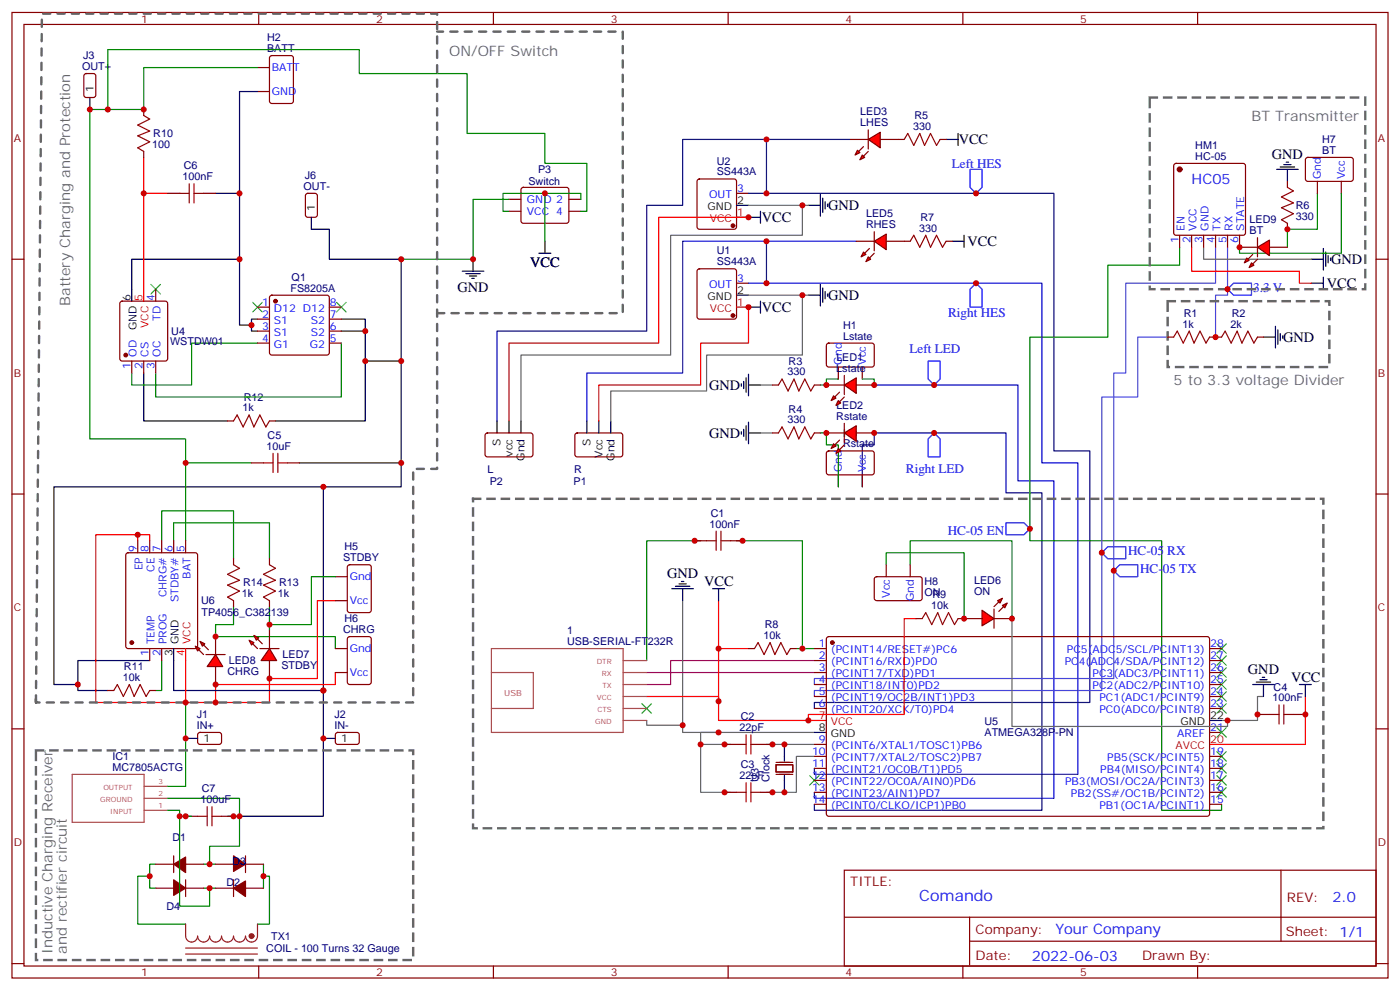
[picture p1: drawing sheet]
<svg xmlns="http://www.w3.org/2000/svg" width="412mm" height="292mm" viewBox="0 0 412 292" stroke-linecap="round" stroke-linejoin="round" font-family="sans-serif">
<g fill="none" stroke="#870000" stroke-width=".35">
<path d="M3.5 3.7h405.4v284.3h-405.4zM7.1 7.2h398.2v277.3h-398.2zM75.8 19.9h3.6M76.2 3.7v3.5M79.6 16.6l.5-.2h5.6l.7 .4v13l-.4 .6-5.9 .1-.7-.5v-12.9zM145.3 3.7v3.5M214.5 3.7v3.5M283.6 3.7v3.5M352.8 3.7v3.5M42.3 32.2v1.8M75.8 27h3.6M42.3 44.6v1.8"/>
<path d="M49.4 56.9h3.5M60 56.9h3.5M149.9 58.7h3.6M153.7 55.4l.5-.2h12.7l.5 .2 .2 .5-.1 9.4-.6 .5-13-.1-.4-.6v-9.2zM167.6 58.7h3.5M205.6 52.9l.4-.2h10.3l.5 .2 .2 .5v13.4l-.3 .5-.4 .2h-10.3l-.5-.2-.2-.5v-13.4zM217 56.9h3.5M346 48.3l.4-.2h19.8l.5 .2 .2 .5v19.8l-.2 .5-.5 .2h-19.8l-.5-.2-.2-.5v-19.8zM3.5 76.3h3.6M149.9 62.2h3.6M167.6 62.2h3.5M205.6 79.4l.4-.2h10.3l.5 .2 .2 .5v13.4l-.3 .5-.4 .2h-10.3l-.5-.3-.2-.4v-13.4z"/>
<path d="M347.5 69.3v3.5M351 69.3v3.5M354.5 69.3v3.5M358.1 69.3v3.5M361.6 69.3v3.5M365.1 69.3v3.5M405.3 76.3h3.6M217 83.4h3.5M67 124h1.8M74.1 136.3h3.5M79.4 124h1.7M84.7 136.3h3.5"/>
<path d="M143.1 127.7l.5-.2h13l.4 .7-.1 5.9-.6 .4h-13l-.4-.7v-5.6zM169.6 127.7l.4-.2h13l.4 .7v5.9l-.7 .4h-12.9l-.5-.7v-5.6zM3.5 145.5h3.6M405.3 145.5h3.6M68.8 164.5v1.8M68.8 176.9v1.7M79.4 164.5v1.8M79.4 176.9v1.7M239.9 191h3.5M239.9 194.5h3.5M239.9 198h3.5M243.7 187.7l.4-.2h111.8l.4 .7-.1 51.8-.6 .4-111.8-.1-.4-.6v-51.5z"/>
<path d="M356.3 191h3.5M356.3 194.5h3.5M356.3 198h3.5M3.5 214.6h3.6M31.7 203.3h1.8M44.1 203.3h1.8M239.9 201.6h3.5M239.9 205.1h3.5M239.9 208.6h3.5M239.9 219.2h3.5M356.3 201.6h3.5M356.3 205.1h3.5"/>
<path d="M356.3 208.6h3.5M356.3 215.7h3.5M405.3 214.6h3.6M228.6 225.2h4.9v2.1h-4.9zM228.6 224.5h4.9M228.6 228h4.9M239.9 222.7h3.5M239.9 226.3h3.5M239.9 229.8h3.5M239.9 233.3h3.5M239.9 236.9h3.5M356.3 222.7h3.5"/>
<path d="M356.3 226.3h3.5M356.3 229.8h3.5M356.3 233.3h3.5M356.3 236.9h3.5M248.7 256.3h156.6v28.2h-156.6zM377.3 256.3v20.9M248.7 270.1h156.5M285.6 277.2h119.6M285.6 270.1v14.1M3.5 283.8h3.6M76.2 284.5v3.5M145.3 284.5v3.5"/>
<path d="M214.5 284.5v3.5M283.6 284.5v3.5M352.8 284.5v3.5M405.3 283.8h3.6"/>
</g>
<g fill="#870000" stroke="#870000" stroke-width=".35">
<circle cx="215.9" cy="92.9" r=".53"/>
<circle cx="215.9" cy="66.5" r=".53"/>
<circle cx="347.5" cy="49.9" r=".71"/>
<circle cx="245.2" cy="189.2" r=".53"/>
</g>
<g fill="none" stroke="#f00" stroke-width=".35">
<path d="M42.3 56.9h7.1M42.3 46.4v38.8M217 64h3.5h-26.5v37h-44.1v23M351 72.8v7.1h31.8v3.5h3.5M217 90.5h3.5v10.5h-14.1v12.4h-30v10.6M40.6 157.5h3.5v1.7M40.6 159.2v-1.7h-12.4v49.4h26.5M98.8 176.9h-5.3v22.9h-14.1v7.1h-15.9M211.7 176.9v14.1M220.5 191h-8.8v21.2h31.7M269.9 182.2h-3.6v28.2h-28.2v1.8M190.5 205.1h21.2v1.4"/>
<path d="M384.5 205.1v14.1h-28.2"/>
</g>
<g fill="none" stroke="#000" stroke-width=".35">
<path d="M75.8 27h-5.2v68.7h3.5M282.2 39.3v3.5M63.5 56.9h7.1M241.7 57.3v6.3M242.4 58.3v4.3M243.1 59.4v2.1M278.7 41.1h3.5M376.1 49.9h6.3M377.1 49.2h4.3M378.2 48.5h2.1M378.9 47.8h.7M379.2 49.9v3.5"/>
<path d="M70.6 76.3h-31.8v8.9M91.7 67.5h5.3v8.8h21.2v67.1h-102.3v58.2h7v-7.1h21.2M136.2 79.9h6.3M139.3 76.3v3.6M158.7 74.6h3.6M160.5 71v3.6M217 60.5h3.5M220.5 64h3.5M224 62.2v3.6M238.1 60.5h3.6M243.8 60.1v.7M280.5 71h3.5"/>
<path d="M284 69.3v3.5M386.3 76.3h3.5M389.8 73.2v6.3M390.5 74.2v4.3M391.2 75.3v2.1M391.9 76v.7M75.8 94h-1.7v3.5h1.7M100.5 94h7.1v3.5M100.5 97.5h7.1v8.8h10.6M137.2 80.6h4.3M138.3 81.3h2.1M139 82h.7"/>
<path d="M217 86.9h3.5M220.5 90.5h3.5M224 88.7v3.5M238.1 86.9h3.6M241.7 83.7v6.4M242.4 84.8v4.2M243.1 85.9v2.1M243.8 86.6v.7M372.2 99.3h3.5M375.7 96.1v6.3M376.4 97.2v4.2M377.1 98.2v2.1"/>
<path d="M377.8 98.9v.7M386.3 83.4h3.5M389.8 81.6v3.6M42.3 109.9v14.1h24.7M107.6 106.3v17.7h-26.5M218.4 113v.7M219.1 112.3v2.1M219.8 111.3v4.2M220.5 113.4h3.5M220.5 110.2v6.4M88.2 136.3h30M146.4 124v3.5"/>
<path d="M149.9 124v3.5M153.5 124v3.5M172.9 124v3.5M176.4 124v3.5M179.9 124v3.5M218.4 127.1v.7M219.1 126.4v2.2M219.8 125.4v4.2M220.5 124.3v6.4M220.5 127.5h3.5M95.2 143.4v59.9M197.9 173.4h6.4"/>
<path d="M199 172.6h4.2M200 171.9h2.1M200.7 171.2h.7M201.1 173.4v3.5M209.9 173.4h3.5M211.7 173.4v3.5M371.8 199.5h.7M22.9 201.6v1.7h8.8M231.1 219.2v5M239.9 215.7h3.5M356.3 212.2h3.5M369 201.6h6.4"/>
<path d="M370.1 200.9h4.2M371.1 200.2h2.1M372.2 201.6v3.5M382.8 201.6h3.5M384.5 201.6v3.5M231.1 228.4v4.9"/>
</g>
<path d="M285.8 49.9h3.5v5.3l-1.8 1.7-1.7-1.7zM287.5 83.4l1.8 1.8v5.3h-3.5v-5.3zM361.6 85.2l1.8-1.8h5.3v3.5h-5.3zM273.4 106.3h3.5v5.3l-1.7 1.8-1.8-1.8zM275.2 127.5l1.7 1.8v5.2h-3.5v-5.2zM296.3 154h5.3l1.8 1.7-1.8 1.8h-5.3zM326.3 161h5.3v3.5h-5.3l-1.7-1.7zM328.1 168.1l1.7-1.8h5.3v3.5h-5.3z" fill="none" stroke="#00f" stroke-width=".35"/>
<path d="M225.8 56.9h84.6v75.9h10.6v74.1h-81.1v1.7M225.8 41.1h-24.7v19.4h-10.6v37h-44.1v26.5M250.5 41.1h-24.7v15.8h-5.3M254 143.4v-12.4h3.5v-3.5h38.8v17.6h10.6v93.5h-67v-1.7" fill="none" stroke="#009" stroke-width=".35"/>
<g fill="none" stroke="#008700" stroke-width=".35">
<path d="M75.8 19.9h-33.5v12.3h-15.8v97.1h28.2v29.9M160.5 56.9v14.1M171.1 58.7v-1.8h-22.9v5.3h1.7M388.1 56.9v10.6h-8.9v5.3M347.5 72.8v5.3h-21.2v21.2h-22.9v59.9h38.8v79.4h17.6v-1.7M75.8 101h-19.4v12.4h-17.6v-3.5M100.5 101v15.9h-54.6v-7M246.9 111.6h-3.5v1.8h-1.7M54.7 136.3h19.4M241.7 127.5h1.7M47.6 159.2v-8.8h21.2v14.1M51.2 159.2v-5.2h28.2v10.5"/>
<path d="M206.4 159.2h-15.9v35.3M217 159.2h19.4v31.8M68.8 178.6v5.3h-5.3v3.6h35.3v3.5M79.4 178.6v7.1M47.6 194.5v8.8h-1.7M234.6 191h5.3"/>
</g>
<g fill="none" stroke="#666" stroke-width=".35">
<path d="M220.5 60.5h17.6M236.4 60.5v8.8h-38.8v35.3h-44.1v19.4M354.5 72.8v3.5h31.8M220.5 86.9h17.6M236.4 86.9v17.7h-28.3v10.5h-28.2v8.9M224 113.4h3.5M224 127.5h3.5M201.1 176.9v38.8h38.8M298.1 182.2v31.7h63.5v-1.7M190.5 212.2v1.4h10.6M206.4 219.2h8.8M211.7 215.7h-5.3v17.6h8.8"/>
<path d="M225.8 219.2h14.1M372.2 205.1h-1.8v7.1h-10.6M239.9 222.7h-5.3v10.6h-8.8"/>
</g>
<path d="M225.8 71h-24.7v38.9h-28.2v14.1M252.2 71h-26.4v12.4M220.5 83.4h86.4v52.9h10.6v91.7h-77.6v-1.7M257.5 113.4h42.4v28.2h10.5v93.5h-70.5v-1.8" fill="none" stroke="#00c" stroke-width=".35"/>
<path d="M358.1 72.8v10.6h-26.5v26.5h-3.5v89.9h-88.2v1.8M361.6 72.8v14.1h-3.5v12.4M344 99.3h-8.9v17.6h-10.5v86.4h-84.7v1.8" fill="none" stroke="#90c" stroke-width=".35"/>
<path d="M128.8 92.2h54.6v-82.9h-54.6M344 88.7h47.6v19.4h-47.6zM139.3 146.9h250.5v97h-250.5z" fill="none" stroke="#666" stroke-width=".71" stroke-dasharray="2.1 2.1"/>
<g fill="none" stroke="#3c3" stroke-width=".35">
<path d="M44.4 83.7l2.9 2.9M47.3 83.7l-2.9 2.9M74.4 89l2.9 2.9M77.3 89l-2.9 2.9M99.1 89l2.9 2.9M102 89l-2.9 2.9M358.4 189.6l2.8 2.8M358.4 193.1l2.8 2.8M358.4 196.6l2.8 2.9M361.2 189.6l-2.8 2.8M361.2 193.1l-2.8 2.8M361.2 196.6l-2.8 2.9"/>
<path d="M189.1 207.2l2.8 2.8M191.9 207.2l-2.8 2.8M358.4 200.2l2.8 2.8M358.4 203.7l2.8 2.8M358.4 207.2l2.8 2.8M358.4 214.3l2.8 2.8M361.2 200.2l-2.8 2.8M361.2 203.7l-2.8 2.8M361.2 207.2l-2.8 2.8M361.2 214.3l-2.8 2.8M238.5 228.4l2.8 2.8M241.3 228.4l-2.8 2.8"/>
<path d="M358.4 221.3l2.8 2.9M358.4 224.9l2.8 2.8M358.4 228.4l2.8 2.8M358.4 231.9l2.8 2.8M361.2 221.3l-2.8 2.9M361.2 224.9l-2.8 2.8M361.2 228.4l-2.8 2.8M361.2 231.9l-2.8 2.8"/>
</g>
<path d="M190.5 198h49.4M239.9 194.5h-42.3v7.1h-7.1" fill="none" stroke="#909" stroke-width=".35"/>
<path d="M144.8 198h12.3v10.6h-12.3M144.8 191h38.8v24.7h-38.8zM183.6 198h6.9M183.6 194.5h6.9M183.6 201.6h6.9M183.6 208.6h6.9M183.6 205.1h6.9M183.6 212.2h6.9" fill="none" stroke="#a64a4a" stroke-width=".35"/>
<g fill="none" stroke="#a10000" stroke-width=".35">
<path d="M42.3 34l1.8 1.1-3.5 1.7 3.5 1.8-3.5 1.4 3.5 1.8-3.5 1.7 1.7 1.1M52.9 56.9h2.8M55.7 54.1v5.7M57.1 54.1v5.7M57.1 56.9h2.9M68.8 124l1-1.8 1.8 3.5 1.8-3.5 1.4 3.5 1.8-3.5 1.7 3.5 1.1-1.7M77.6 136.3h2.8M80.4 133.5v5.6M81.8 133.5v5.6M81.8 136.3h2.9M68.8 166.3l1.8 1.1-3.6 1.7 3.6 1.8-3.6 1.4 3.6 1.8-3.6 1.7 1.8 1.1M79.4 166.3l1.7 1.1-3.5 1.7 3.5 1.8-3.5 1.4 3.5 1.8-3.5 1.7 1.8 1.1"/>
<path d="M33.5 203.3l1.1-1.7 1.7 3.5 1.8-3.5 1.4 3.5 1.8-3.5 1.7 3.5 1.1-1.8"/>
</g>
<g fill="#f00" stroke="#870000" stroke-width=".35">
<path d="M79.4 191l2.1 3.5h-4.6z"/>
<path d="M76.6 191h5.6z"/>
</g>
<g fill="#870000" stroke="#870000" stroke-width=".35">
<path d="M74.4 189.6l1.4 1.4z"/>
<path d="M75.8 188.2l1.5 1.4z"/>
</g>
<g fill="#f00" stroke="#870000" stroke-width=".35">
<path d="M73.4 188.5l1.4 .7-.7 .7z"/>
<path d="M74.8 187.1l1.4 .7-.7 .7z"/>
</g>
<path d="M79.4 185.7v5.3M79.4 194.5v5.3" fill="none" stroke="#870000" stroke-width=".35"/>
<path d="M98.8 198v3.6h-35.3v5.3h-8.8" fill="none" stroke="#f00" stroke-width=".35"/>
<g fill="#f00" stroke="#870000" stroke-width=".35">
<path d="M63.5 192.8l2.1 3.5h-4.6z"/>
<path d="M60.7 192.8h5.6z"/>
</g>
<g fill="#870000" stroke="#870000" stroke-width=".35">
<path d="M58.6 191.3l1.4 1.5z"/>
<path d="M60 189.9l1.4 1.4z"/>
</g>
<g fill="#f00" stroke="#870000" stroke-width=".35">
<path d="M57.5 190.3l1.4 .7-.7 .7z"/>
<path d="M58.9 188.9l1.4 .7-.7 .7z"/>
</g>
<g fill="none" stroke="#870000" stroke-width=".35">
<path d="M24.9 21.9l.5-.2h2.1l.7 .4v5.9l-.4 .7h-2.4l-.7-.4v-5.9zM90.2 57.1l.5-.2h2.1l.6 .5 .1 5.9-.5 .6-2.3 .1-.7-.5v-5.9zM264.6 41.1h1.7M276.9 41.1h1.8M379.2 53.4v1.8M384.8 46.6l.4-.2h13l.4 .7v5.9l-.7 .4-12.9-.1-.5-.6v-5.6zM388.1 53.4v3.5M395.1 53.4v3.5M266.3 71h1.8M278.7 71h1.8M379.2 65.8v1.7M35.5 88.9l.5-.2h12.7l.5 .2 .2 .5v16.2l-.2 .5-.5 .2h-12.7l-.5-.2-.2-.5v-16.2z"/>
<path d="M45.9 85.2v3.5M75.8 90.5h3.6M75.8 94h3.6M75.8 97.5h3.6M79.6 87.1l.5-.2h16.2l.5 .2 .2 .5v16.3l-.2 .5-.5 .2h-16.2l-.5-.3-.2-.4v-16.3zM97 90.5h3.5M97 94h3.5M97 97.5h3.5M344 99.3h1.7M356.3 99.3h3.5M370.4 99.3h1.8M38.8 106.3v3.6"/>
<path d="M42.3 106.3v3.6M45.9 106.3v3.6M75.8 101h3.6M97 101h3.5M227.5 113.4h1.8M239.9 113.4h1.8M243.7 101.2l.4-.2 13 .1 .4 .6v6l-.7 .4-13-.1-.4-.6v-5.7zM246.9 108.1v3.5M254 108.1v3.5M227.5 127.5h1.8M239.9 127.5h1.8M243.7 133l.4-.2h13l.4 .7v5.9l-.7 .4h-13l-.4-.7v-5.6z"/>
<path d="M246.9 139.8v3.6M254 139.8v3.6M40.6 159.2v3.6M44.1 159.2v3.6M47.6 159.2v3.6M51.2 159.2v3.6M54.7 159.2v3.6M204.6 159.2h3.5M215.2 159.2h3.5M37.3 163l.4-.2h19.8l.5 .2 .2 .5v26.8l-.2 .5-.5 .2h-19.8l-.5-.2-.2-.5v-26.8zM98.8 169.8h3.5M98.8 176.9h3.5"/>
<path d="M102.5 166.5l.5-.2h5.7l.6 .4 .1 13-.5 .7h-5.9l-.6-.5-.1-12.9zM257.8 170l.4-.2 13 .1 .4 .6v6l-.7 .4-12.9-.1-.5-.6v-5.7zM261.1 166.3v3.5M268.1 166.3v3.5M44.1 191v3.5M47.6 191v3.5M63.5 187.5v5.3M63.5 196.3v5.3M98.8 191h3.5M98.8 198h3.5M102.5 187.7l.5-.2h5.7l.6 .4 .1 13-.5 .6-5.9 .1-.6-.5-.1-12.9zM220.5 191h1.7"/>
<path d="M232.8 191h1.8M269.9 182.2h1.7M282.2 182.2h1.8M58.4 215.9l.5-.2h5.9l.5 .7-.1 2.4-.6 .4h-6l-.4-.7v-2.1zM99 215.9l.5-.2h5.9l.4 .7v2.4l-.7 .4h-5.9l-.4-.7v-2.1zM213.4 219.2h3.6M224 219.2h3.5M213.4 233.3h3.6M224 233.3h3.5M45.9 254.5h5.3M51.2 252v5M54.7 259.1v4.9"/>
<path d="M54.7 254.5h5.3M54.7 240.4h3.5M63.5 254.5h5.3M65.3 240.4h3.5M68.8 259.1v4.9M72.3 254.5h5.3M72.3 252v5M45.9 261.5h5.3M54.7 261.5h5.3M63.5 261.5h5.3M72.3 261.5h5.3"/>
</g>
<path d="M26.5 28.7v3.5M91.7 64v3.5M38.8 85.2v3.5M51.2 191v12.3h44v37.1h-24.6M54.7 217.5h3.5M95.2 217.5h3.6" fill="none" stroke="#000" stroke-width=".35"/>
<path d="M42.3 85.2v3.5M54.7 191v15.9" fill="none" stroke="#f00" stroke-width=".35"/>
<g fill="#870000" stroke="#870000" stroke-width=".35">
<path d="M51.2 259.1l3.5 2.4-3.5 2.2z"/>
<path d="M51.2 254.5l3.5-2.1v4.6z"/>
<path d="M68.8 252l3.5 2.5-3.5 2.1z"/>
<path d="M68.8 261.5l3.5-2.1v4.6z"/>
<circle cx="81.1" cy="88.7" r=".53"/>
<circle cx="37" cy="104.6" r=".53"/>
<circle cx="38.8" cy="189.2" r=".53"/>
</g>
<g fill="none" stroke="#008700" stroke-width=".35">
<path d="M31.7 32.2v-17.6h74.1v7.1h31.8v17.6h22.9v8.8h12.4v14.1h-1.8M149.9 58.7h-10.6v17.6h-21.1M395.1 56.9v17.7h-30v-1.8M254 111.6h3.5v1.8M243.4 127.5v3.5h3.5v12.4M98.8 169.8h-7.1v14.1h-12.3M261.1 166.3v-3.5h22.9v19.4M268.1 166.3v-7.1h30v23M54.7 206.9v24.7h-5.3M49.4 238.6h3.5v1.8M49.4 235.1h21.2v5.3M44.1 258h-3.5v14.1h14.1"/>
<path d="M45.9 254.5h-1.8v7h1.8M60 254.5h3.5M67 240.4h3.6M70.6 240.4v8.8h-8.9v5.3M77.6 258h1.8v14.1h-3.6M77.6 254.5v7M60 261.5h3.5"/>
</g>
<path d="M54.7 272.1v3.6a1.76 1.76 0 0 0 1.7 1.7 1.76 1.76 0 0 0 1.8-1.7 1.76 1.76 0 0 0 1.8 1.7 1.76 1.76 0 0 0 1.7-1.7 1.76 1.76 0 0 0 1.8 1.7 1.76 1.76 0 0 0 1.8-1.7 1.76 1.76 0 0 0 1.7 1.7 1.76 1.76 0 0 0 1.8-1.7 1.76 1.76 0 0 0 1.8 1.7 1.76 1.76 0 0 0 1.7-1.7 1.76 1.76 0 0 0 1.8 1.7 1.76 1.76 0 0 0 1.7-1.7v-3.6M54.7 279.2h21.1M54.7 281h21.1" fill="none" stroke="#8c2424" stroke-width=".35"/>
<circle cx="74.1" cy="275.7" r=".35" fill="none" stroke="#8c2424" stroke-width="1.1"/>
<path d="M21.3 228h21.1v14.1h-21.1zM42.4 238.6h7M42.4 235.1h7M42.4 231.6h7" fill="none" stroke="#a64a4a" stroke-width=".35"/>
<path d="M338.7 28.7h63.5v56.5h-63.5zM10.6 206.9l1.7-202.9h116.5v134.1h-7.1v68.8h-111.1v-1.8M10.6 221h111.1v61.7h-111.1z" fill="none" stroke="#666" stroke-width=".71" stroke-dasharray="2.1 2.1"/>
<g fill="none" stroke="#a10000" stroke-width=".35">
<path d="M266.3 41.1l1.1-1.8 1.8 3.5 1.7-3.5 1.4 3.5 1.8-3.5 1.8 3.5 1-1.7M379.2 55.2l1.8 1-3.5 1.8 3.5 1.8-3.5 1.4 3.5 1.7-3.5 1.8 1.7 1.1M268.1 71l1.1-1.7 1.7 3.5 1.8-3.5 1.4 3.5 1.8-3.5 1.7 3.5 1.1-1.8M345.7 99.3l1.1-1.8 1.7 3.5 1.8-3.5 1.4 3.5 1.8-3.5 1.7 3.5 1.1-1.7M359.8 99.3l1.1-1.8 1.8 3.5 1.7-3.5 1.4 3.5 1.8-3.5 1.8 3.5 1-1.7M229.3 113.4l1.1-1.8 1.7 3.5 1.8-3.5 1.4 3.5 1.8-3.5 1.7 3.5 1.1-1.7M229.3 127.5l1.1-1.8 1.7 3.6 1.8-3.6 1.4 3.6 1.8-3.6 1.7 3.6 1.1-1.8M208.1 159.2h2.9M211 156.4v5.7M212.4 156.4v5.7M212.4 159.2h2.8M222.2 191l1.1-1.8 1.8 3.6 1.7-3.6 1.4 3.6 1.8-3.6 1.8 3.6 1-1.8"/>
<path d="M271.6 182.2l1.1-1.8 1.8 3.5 1.7-3.5 1.4 3.5 1.8-3.5 1.8 3.5 1-1.7M217 219.2h2.8M219.8 216.4v5.6M221.2 216.4v5.6M221.2 219.2h2.8M61 237.6v5.6M62.4 237.6v5.6M217 233.3h2.8M219.8 230.5v5.6M221.2 230.5v5.6M221.2 233.3h2.8M58.2 240.4h2.8"/>
<path d="M62.4 240.4h2.9"/>
</g>
<g fill="#f00" stroke="#870000" stroke-width=".35">
<path d="M289.3 179.7l3.5 2.5-3.5 2.1z"/>
<path d="M292.8 179.4v5.6z"/>
</g>
<g fill="#870000" stroke="#870000" stroke-width=".35">
<path d="M292.8 178.6l1.4-1.4z"/>
<path d="M294.2 180.1l1.4-1.5z"/>
</g>
<g fill="#f00" stroke="#870000" stroke-width=".35">
<path d="M293.9 176.9l1.4-.7-.7 1.4z"/>
<path d="M295.3 178.3l1.4-.7-.7 1.4z"/>
</g>
<path d="M284 182.2h5.3M292.8 182.2h5.3" fill="none" stroke="#870000" stroke-width=".35"/>
<g fill="#f00" stroke="#870000" stroke-width=".35">
<path d="M257.5 71l3.6-2.1v4.6z"/>
<path d="M257.5 68.2v5.7z"/>
</g>
<g fill="#870000" stroke="#870000" stroke-width=".35">
<path d="M256.1 76l1.4-1.4z"/>
<path d="M256.1 73.2l-1.4 1.4z"/>
</g>
<g fill="#f00" stroke="#870000" stroke-width=".35">
<path d="M255.8 75.6l.7 .7-1.4 .7z"/>
<path d="M254.4 74.2l.7 .7-1.5 .7z"/>
</g>
<path d="M252.2 71h5.3M261.1 71h5.2" fill="none" stroke="#870000" stroke-width=".35"/>
<g fill="#f00" stroke="#870000" stroke-width=".35">
<path d="M255.8 41.1l3.5-2.2v4.6z"/>
<path d="M255.8 38.2v5.7z"/>
</g>
<g fill="#870000" stroke="#870000" stroke-width=".35">
<path d="M255.8 44.6l-1.4 1.4z"/>
<path d="M254.4 43.2l-1.5 1.4z"/>
</g>
<g fill="#f00" stroke="#870000" stroke-width=".35">
<path d="M254 45.6l.7 .8-1.4 .7z"/>
<path d="M252.6 44.2l.7 .7-1.4 .7z"/>
</g>
<path d="M250.5 41.1h5.3M259.3 41.1h5.3" fill="none" stroke="#870000" stroke-width=".35"/>
<g fill="#f00" stroke="#870000" stroke-width=".35">
<path d="M248.7 127.5l3.5-2.1v4.6z"/>
<path d="M248.7 124.7v5.6z"/>
</g>
<g fill="#870000" stroke="#870000" stroke-width=".35">
<path d="M248.7 131l-1.4 1.4z"/>
<path d="M247.3 129.6l-1.4 1.4z"/>
</g>
<g fill="#f00" stroke="#870000" stroke-width=".35">
<path d="M246.9 132.1l.7 .7-1.4 .7z"/>
<path d="M245.5 130.7l.7 .7-1.4 .7z"/>
</g>
<path d="M243.4 127.5h5.3M252.2 127.5h5.3" fill="none" stroke="#870000" stroke-width=".35"/>
<g fill="#f00" stroke="#870000" stroke-width=".35">
<path d="M248.7 113.4l3.5-2.1v4.6z"/>
<path d="M248.7 110.6v5.6z"/>
</g>
<g fill="#870000" stroke="#870000" stroke-width=".35">
<path d="M248.7 116.9l-1.4 1.4z"/>
<path d="M247.3 115.5l-1.4 1.4z"/>
</g>
<g fill="#f00" stroke="#870000" stroke-width=".35">
<path d="M246.9 118l.7 .7-1.4 .7z"/>
<path d="M245.5 116.6l.7 .7-1.4 .7z"/>
</g>
<path d="M243.4 113.4h5.3M252.2 113.4h5.3M370.4 210.4h3.5M381 210.4h3.5" fill="none" stroke="#870000" stroke-width=".35"/>
<path d="M373.9 210.4h2.9M376.8 207.6v5.6M378.2 207.6v5.6M378.2 210.4h2.8" fill="none" stroke="#a10000" stroke-width=".35"/>
<g fill="#f00" stroke="#870000" stroke-width=".35">
<path d="M370.4 72.8l3.5-2.1v4.6z"/>
<path d="M370.4 70v5.6z"/>
</g>
<g fill="#870000" stroke="#870000" stroke-width=".35">
<path d="M370.4 76.3l-1.4 1.5z"/>
<path d="M369 74.9l-1.4 1.4z"/>
</g>
<g fill="#f00" stroke="#870000" stroke-width=".35">
<path d="M368.7 77.4l.7 .7-1.5 .7z"/>
<path d="M367.2 76l.7 .7-1.4 .7z"/>
</g>
<path d="M365.1 72.8h5.3M373.9 72.8h5.3" fill="none" stroke="#870000" stroke-width=".35"/>
<path d="M56.4 240.4h-3.5v26.4h8.8v-5.3" fill="none" stroke="#008700" stroke-width=".35"/>
<g fill="#c00">
<circle cx="225.8" cy="56.9" r=".88"/>
<circle cx="225.8" cy="83.4" r=".88"/>
<circle cx="211.7" cy="215.7" r=".88"/>
<circle cx="231.1" cy="233.3" r=".88"/>
<circle cx="201.1" cy="213.6" r=".88"/>
<circle cx="211.7" cy="206.5" r=".88"/>
<circle cx="211.7" cy="191" r=".88"/>
<circle cx="236.4" cy="191" r=".88"/>
<circle cx="231.1" cy="219.2" r=".88"/>
<circle cx="303.4" cy="155.7" r=".88"/>
<circle cx="324.6" cy="162.8" r=".88"/>
<circle cx="225.8" cy="71" r=".88"/>
<circle cx="225.8" cy="41.1" r=".88"/>
<circle cx="220.5" cy="90.5" r=".88"/>
<circle cx="236.4" cy="86.9" r=".88"/>
<circle cx="220.5" cy="64" r=".88"/>
<circle cx="236.4" cy="60.5" r=".88"/>
<circle cx="287.5" cy="83.4" r=".88"/>
<circle cx="287.5" cy="56.9" r=".88"/>
<circle cx="275.2" cy="127.5" r=".88"/>
<circle cx="275.2" cy="113.4" r=".88"/>
<circle cx="238.1" cy="212.2" r=".88"/>
<circle cx="361.6" cy="212.2" r=".88"/>
<circle cx="361.6" cy="85.2" r=".88"/>
<circle cx="206.4" cy="219.2" r=".88"/>
<circle cx="328.1" cy="168.1" r=".88"/>
<circle cx="160.5" cy="56.9" r=".88"/>
<circle cx="139.3" cy="76.3" r=".88"/>
<circle cx="42.3" cy="56.9" r=".88"/>
<circle cx="74.1" cy="95.7" r=".88"/>
<circle cx="70.6" cy="56.9" r=".88"/>
<circle cx="70.6" cy="76.3" r=".88"/>
<circle cx="118.2" cy="136.3" r=".88"/>
<circle cx="54.7" cy="136.3" r=".88"/>
<circle cx="95.3" cy="143.4" r=".88"/>
<circle cx="95.3" cy="203.3" r=".88"/>
<circle cx="22.9" cy="201.6" r=".88"/>
<circle cx="118.2" cy="106.3" r=".88"/>
<circle cx="107.6" cy="106.3" r=".88"/>
<circle cx="107.6" cy="97.5" r=".88"/>
<circle cx="40.6" cy="157.5" r=".88"/>
<circle cx="118.2" cy="76.3" r=".88"/>
<circle cx="42.3" cy="32.2" r=".88"/>
<circle cx="31.8" cy="32.2" r=".88"/>
<circle cx="26.5" cy="32.2" r=".88"/>
<circle cx="79.4" cy="183.9" r=".88"/>
<circle cx="79.4" cy="199.8" r=".88"/>
<circle cx="63.5" cy="187.5" r=".88"/>
<circle cx="63.5" cy="201.6" r=".88"/>
<circle cx="44.1" cy="258" r=".88"/>
<circle cx="52.9" cy="240.4" r=".88"/>
<circle cx="61.7" cy="254.5" r=".88"/>
<circle cx="77.6" cy="258" r=".88"/>
<circle cx="61.7" cy="261.5" r=".88"/>
<circle cx="70.6" cy="240.4" r=".88"/>
<circle cx="54.7" cy="206.9" r=".88"/>
<circle cx="63.5" cy="206.9" r=".88"/>
<circle cx="95.3" cy="217.5" r=".88"/>
<circle cx="54.7" cy="217.5" r=".88"/>
<circle cx="358.1" cy="99.3" r=".88"/>
<circle cx="379.2" cy="67.5" r=".88"/>
<circle cx="218.7" cy="159.2" r=".88"/>
<circle cx="204.6" cy="159.2" r=".88"/>
<circle cx="227.5" cy="219.2" r=".88"/>
<circle cx="213.4" cy="219.2" r=".88"/>
<circle cx="227.5" cy="233.3" r=".88"/>
<circle cx="213.4" cy="233.3" r=".88"/>
<circle cx="68.8" cy="240.4" r=".88"/>
<circle cx="54.7" cy="240.4" r=".88"/>
<circle cx="284" cy="182.2" r=".88"/>
<circle cx="298.1" cy="182.2" r=".88"/>
<circle cx="257.5" cy="127.5" r=".88"/>
<circle cx="243.4" cy="127.5" r=".88"/>
<circle cx="257.5" cy="113.4" r=".88"/>
<circle cx="243.4" cy="113.4" r=".88"/>
<circle cx="370.4" cy="210.4" r=".88"/>
<circle cx="365.1" cy="72.8" r=".88"/>
<circle cx="384.5" cy="210.4" r=".88"/>
</g>
<text font-size="4.6" fill="#00f" x="270.8" y="265.3">Comando</text>
<g font-size="4.2" fill="#666">
<text x="132.3" y="16.4">ON/OFF Switch</text>
<text x="368.7" y="35.8">BT Transmitter</text>
<text x="20.6" y="90.1" transform="rotate(-90 20.6 90.1)">Battery Charging and Protection</text>
<text x="345.7" y="113.4">5 to 3.3 voltage Divider</text>
<text x="15.4" y="280.9" transform="rotate(-90 15.4 280.9)">Inductive Charging Receiver</text>
<text x="19.7" y="280.9" transform="rotate(-90 19.7 280.9)">and rectifier circuit</text>
</g>
<g font-size="4.2">
<text x="282.4" y="42.5">VCC</text>
<text x="374.7" y="46.7">GND</text>
<text x="224.4" y="65.4">VCC</text>
<text x="243.9" y="61.8">GND</text>
<text x="285" y="72.5">VCC</text>
<text x="392.1" y="77.8">GND</text>
<text x="156.2" y="78.5">VCC</text>
<text x="134.8" y="86">GND</text>
<text x="243.9" y="88.3">GND</text>
<text x="390.8" y="84.8">VCC</text>
<text x="224.4" y="91.8">VCC</text>
<text x="378" y="100.7">GND</text>
<text x="208.9" y="114.8">GND</text>
<text x="208.9" y="128.9">GND</text>
<text x="196.5" y="170.1">GND</text>
<text x="207.4" y="172.6">VCC</text>
<text x="367.6" y="198.4">GND</text>
<text x="380.3" y="200.9">VCC</text>
</g>
<g font-size="4.2" fill="#00f">
<text x="351" y="54.1">HC05</text>
<text x="392.5" y="265.5">2.0</text>
<text x="310.9" y="275.1">Your Company</text>
<text x="304" y="282.9">2022-06-03</text>
</g>
<g font-size="3.9" fill="#00f">
<text x="280.4" y="49.4">Left HES</text>
<text x="369.2" y="86">3.3 V</text>
<text x="279.3" y="93.5">Right HES</text>
<text x="267.9" y="104">Left LED</text>
<text x="266.9" y="139.3">Right LED</text>
<text x="279.2" y="157.5">HC-05 EN</text>
<text x="332.3" y="163.5">HC-05 RX</text>
<text x="335.8" y="168.8">HC-05 TX</text>
</g>
<g font-size="3.9" fill="#800">
<text x="250.5" y="260.8">TITLE:</text>
<text x="379.1" y="265.5">REV:</text>
<text x="287.4" y="275">Company:</text>
<text x="378.7" y="275.7">Sheet: 1/1</text>
<text x="287.4" y="282.7">Date:</text>
<text x="336.4" y="282.8">Drawn By:</text>
</g>
<g font-size="3.2" fill="#800">
<text x="41.6" y="6.7">1</text>
<text x="110.8" y="6.7">2</text>
<text x="179.9" y="6.7">3</text>
<text x="249.1" y="6.7">4</text>
<text x="318.2" y="6.7">5</text>
<text x="4.1" y="41.8">A</text>
<text x="405.9" y="41.8">A</text>
<text x="4.1" y="110.9">B</text>
<text x="405.9" y="110.9">B</text>
<text x="4.1" y="180.1">C</text>
<text x="405.9" y="180.1">C</text>
<text x="4.1" y="249.2">D</text>
<text x="405.9" y="249.2">D</text>
<text x="41.6" y="287.5">1</text>
<text x="110.8" y="287.5">2</text>
<text x="179.9" y="287.5">3</text>
<text x="249.1" y="287.5">4</text>
<text x="318.2" y="287.5">5</text>
</g>
<g font-size="3.2" fill="#000080">
<text x="24.5" y="17.4">J3</text>
<text x="78.7" y="15.3">BATT</text>
<text x="78.7" y="12.1">H2</text>
<text x="24.2" y="20.6">OUT+</text>
<text x="253.4" y="34">LED3</text>
<text x="269.3" y="35.1">R5</text>
<text x="45.2" y="40.4">R10</text>
<text x="253.4" y="37.2">LHES</text>
<text x="269" y="38.2">330</text>
<text x="44.8" y="43.5">100</text>
<text x="352.1" y="47.1">HC-05</text>
<text x="352.1" y="43.8">HM1</text>
<text x="389.5" y="45.3">BT</text>
<text x="389.5" y="42.2">H7</text>
<text x="53.8" y="53.1">100nF</text>
<text x="54.2" y="49.9">C6</text>
<text x="89.8" y="52.7">J6</text>
<text x="158.5" y="50.9">P3</text>
<text x="211.1" y="51.6">SS443A</text>
<text x="211.2" y="48.5">U2</text>
<text x="89.4" y="55.9">OUT-</text>
<text x="155.7" y="54.6">Switch</text>
<text x="255.1" y="64">LED5</text>
<text x="271.1" y="65.1">R7</text>
<text x="368.1" y="65.8">LED9</text>
<text x="381.7" y="64.8">330</text>
<text x="381.7" y="61.6">R6</text>
<text x="255.1" y="67.2">RHES</text>
<text x="270.8" y="68.2">330</text>
<text x="368.1" y="68.9">BT</text>
<text x="211.2" y="74.9">U1</text>
<text x="85.9" y="82.7">Q1</text>
<text x="211.1" y="78.1">SS443A</text>
<text x="85.5" y="85.9">FS8205A</text>
<text x="348.7" y="93.3">R1</text>
<text x="362.8" y="93.3">R2</text>
<text x="50.1" y="101.7">WSTDW01</text>
<text x="50.4" y="98.6">U4</text>
<text x="248.4" y="100">Lstate</text>
<text x="248.4" y="96.9">H1</text>
<text x="348.4" y="96.4">1k</text>
<text x="362.5" y="96.4">2k</text>
<text x="232.3" y="107.4">R3</text>
<text x="246.4" y="106.3">LED1</text>
<text x="232" y="110.6">330</text>
<text x="246.4" y="109.5">Lstate</text>
<text x="71.8" y="118">R12</text>
<text x="71.4" y="121.1">1k</text>
<text x="232" y="124.7">330</text>
<text x="232.3" y="121.5">R4</text>
<text x="246.4" y="123.6">Rstate</text>
<text x="246.4" y="120.4">LED2</text>
<text x="78.8" y="129.3">C5</text>
<text x="248.4" y="131.7">Rstate</text>
<text x="248.4" y="128.6">H3</text>
<text x="78.5" y="132.4">10uF</text>
<text x="143.6" y="139.2">L</text>
<text x="144.3" y="142.7">P2</text>
<text x="169" y="142.7">P1</text>
<text x="169.1" y="139.3">R</text>
<text x="209" y="155.4">100nF</text>
<text x="209.4" y="152.2">C1</text>
<text x="101.5" y="161.9">H5</text>
<text x="101" y="165.2">STDBY</text>
<text x="71.6" y="172.6">R14</text>
<text x="82.2" y="172.6">R13</text>
<text x="272.3" y="172.4">H8</text>
<text x="286.9" y="171.9">LED6</text>
<text x="59.3" y="177.9">U6</text>
<text x="71.3" y="175.8">1k</text>
<text x="81.8" y="175.8">1k</text>
<text x="272.3" y="175.5">ON</text>
<text x="274.3" y="179.4">10k</text>
<text x="274.6" y="176.2">R9</text>
<text x="286.9" y="175.1">ON</text>
<text x="59.3" y="181.5">TP4056_C382139</text>
<text x="101.5" y="183.1">H6</text>
<text x="225.2" y="185">R8</text>
<text x="101" y="186.4">CHRG</text>
<text x="167.1" y="189.9">USB-SERIAL-FT232R</text>
<text x="167.1" y="186.8">1</text>
<text x="224.9" y="188.2">10k</text>
<text x="36.5" y="197.3">R11</text>
<text x="67.4" y="195.6">LED8</text>
<text x="82.9" y="197">STDBY</text>
<text x="83.3" y="193.8">LED7</text>
<text x="36.2" y="200.5">10k</text>
<text x="67" y="198.8">CHRG</text>
<text x="375.2" y="203.3">C4</text>
<text x="374.8" y="206.5">100nF</text>
<text x="58" y="214.6">IN+</text>
<text x="58" y="211.5">J1</text>
<text x="98.5" y="214.6">IN-</text>
<text x="98.5" y="211.5">J2</text>
<text x="217.8" y="215.3">22pF</text>
<text x="218.2" y="212.2">C2</text>
<text x="290" y="213.6">U5</text>
<text x="290" y="216.8">ATMEGA328P-PN</text>
<text x="33.1" y="227">MC7805ACTG</text>
<text x="33.1" y="223.9">IC1</text>
<text x="218.2" y="226.3">C3</text>
<text x="59.4" y="233.3">C7</text>
<text x="217.8" y="229.4">22pF</text>
<text x="223.4" y="230.1" transform="rotate(-90 223.4 230.1)">U3</text>
<text x="226.6" y="230.1" transform="rotate(-90 226.6 230.1)">Clock</text>
<text x="59.1" y="236.5">100uF</text>
<text x="50.8" y="247.8">D1</text>
<text x="68.5" y="254.9">D3</text>
<text x="66.7" y="261">D2</text>
<text x="49" y="268">D4</text>
<text x="78.4" y="280.3">COIL - 100 Turns 32 Gauge</text>
<text x="79.9" y="276.8">TX1</text>
</g>
<g font-size="3.2" fill="#00f">
<text x="80.1" y="21">BATT</text>
<text x="80.1" y="28">GND</text>
<text x="389.1" y="52.7" transform="rotate(-90 389.1 52.7)">Gnd</text>
<text x="396.2" y="52.7" transform="rotate(-90 396.2 52.7)">Vcc</text>
<text x="155.2" y="59.8">GND 2</text>
<text x="208.9" y="58.3">OUT</text>
<text x="217.1" y="56.6">3</text>
<text x="155.2" y="63.3">VCC 4</text>
<text x="347.1" y="71.5" transform="rotate(-90 347.1 71.5)">1</text>
<text x="348.9" y="68" transform="rotate(-90 348.9 68)">EN</text>
<text x="350.7" y="71.5" transform="rotate(-90 350.7 71.5)">2</text>
<text x="352.4" y="68" transform="rotate(-90 352.4 68)">VCC</text>
<text x="354.2" y="71.5" transform="rotate(-90 354.2 71.5)">3</text>
<text x="356" y="68" transform="rotate(-90 356 68)">GND</text>
<text x="357.7" y="71.5" transform="rotate(-90 357.7 71.5)">4</text>
<text x="359.5" y="68" transform="rotate(-90 359.5 68)">TX</text>
<text x="361.2" y="71.5" transform="rotate(-90 361.2 71.5)">5</text>
<text x="363" y="68" transform="rotate(-90 363 68)">RX</text>
<text x="364.8" y="71.5" transform="rotate(-90 364.8 71.5)">6</text>
<text x="366.5" y="68" transform="rotate(-90 366.5 68)">STATE</text>
<text x="217.1" y="83">3</text>
<text x="45.5" y="88.5" transform="rotate(-90 45.5 88.5)">4</text>
<text x="208.9" y="84.8">OUT</text>
<text x="47.3" y="94.4" transform="rotate(-90 47.3 94.4)">TD</text>
<text x="77.2" y="90.1">1</text>
<text x="77.2" y="93.6">2</text>
<text x="80.7" y="91.9">D12 D12</text>
<text x="80.7" y="95.4">S1</text>
<text x="91.5" y="95.4">S2</text>
<text x="97.2" y="93.6">7</text>
<text x="97.2" y="90.1">8</text>
<text x="77.2" y="97.2">3</text>
<text x="77.2" y="100.7">4</text>
<text x="80.7" y="98.9">S1</text>
<text x="91.5" y="98.9">S2</text>
<text x="97.2" y="100.7">5</text>
<text x="97.2" y="97.2">6</text>
<text x="40.2" y="105" transform="rotate(-90 40.2 105)">OD</text>
<text x="43.7" y="105" transform="rotate(-90 43.7 105)">CS</text>
<text x="47.3" y="105" transform="rotate(-90 47.3 105)">OC</text>
<text x="80.7" y="102.4">G1</text>
<text x="91.2" y="102.4">G2</text>
<text x="248" y="107.4" transform="rotate(-90 248 107.4)">Gnd</text>
<text x="255.1" y="107.4" transform="rotate(-90 255.1 107.4)">Vcc</text>
<text x="38.5" y="108.5" transform="rotate(-90 38.5 108.5)">1</text>
<text x="42" y="108.5" transform="rotate(-90 42 108.5)">2</text>
<text x="45.5" y="108.5" transform="rotate(-90 45.5 108.5)">3</text>
<text x="248" y="139.1" transform="rotate(-90 248 139.1)">Gnd</text>
<text x="255.1" y="139.1" transform="rotate(-90 255.1 139.1)">Vcc</text>
<text x="40.2" y="162.6" transform="rotate(-90 40.2 162.6)">9</text>
<text x="42" y="168" transform="rotate(-90 42 168)">EP</text>
<text x="43.7" y="162.6" transform="rotate(-90 43.7 162.6)">8</text>
<text x="47.3" y="162.6" transform="rotate(-90 47.3 162.6)">7</text>
<text x="50.8" y="162.6" transform="rotate(-90 50.8 162.6)">6</text>
<text x="54.3" y="162.6" transform="rotate(-90 54.3 162.6)">5</text>
<text x="45.5" y="168.3" transform="rotate(-90 45.5 168.3)">CE</text>
<text x="56.1" y="170.4" transform="rotate(-90 56.1 170.4)">BAT</text>
<text x="103" y="170.9">Gnd</text>
<text x="49" y="175.9" transform="rotate(-90 49 175.9)">CHRG#</text>
<text x="52.6" y="177.4" transform="rotate(-90 52.6 177.4)">STDBY#</text>
<text x="103" y="177.9">Vcc</text>
<text x="262.1" y="176" transform="rotate(-90 262.1 176)">Vcc</text>
<text x="269.2" y="177" transform="rotate(-90 269.2 177)">Gnd</text>
<text x="45.5" y="189.7" transform="rotate(-90 45.5 189.7)">TEMP</text>
<text x="49" y="189.7" transform="rotate(-90 49 189.7)">PROG</text>
<text x="241.2" y="190.6">1</text>
<text x="356.5" y="190.6">28</text>
<text x="43.7" y="193.2" transform="rotate(-90 43.7 193.2)">1</text>
<text x="47.3" y="193.2" transform="rotate(-90 47.3 193.2)">2</text>
<text x="103" y="192.1">Gnd</text>
<text x="241.2" y="197.7">3</text>
<text x="241.2" y="194.2">2</text>
<text x="244.7" y="195.9">(PCINT16/RXD)PD0</text>
<text x="244.7" y="192.4">(PCINT14/RESET#)PC6</text>
<text x="313.6" y="195.9">PC4(ADC4/SDA/PCINT12)</text>
<text x="314.3" y="192.4">PC5(ADC5/SCL/PCINT13)</text>
<text x="356.5" y="194.2">27</text>
<text x="356.5" y="197.7">26</text>
<text x="103" y="199.1">Vcc</text>
<text x="241.2" y="201.2">4</text>
<text x="244.7" y="203">(PCINT18/INT0)PD2</text>
<text x="244.7" y="199.5">(PCINT17/TXD)PD1</text>
<text x="321.9" y="199.5">PC3(ADC3/PCINT11)</text>
<text x="321.9" y="203">PC2(ADC2/PCINT10)</text>
<text x="356.5" y="201.2">25</text>
<text x="241.2" y="208.3">6</text>
<text x="241.2" y="204.8">5</text>
<text x="244.7" y="206.5">(PCINT19/OC2B/INT1)PD3</text>
<text x="323.9" y="206.5">PC1(ADC1/PCINT9)</text>
<text x="356.5" y="204.8">24</text>
<text x="356.5" y="208.3">23</text>
<text x="244.7" y="210">(PCINT20/XCK/T0)PD4</text>
<text x="323.9" y="210">PC0(ADC0/PCINT8)</text>
<text x="356.5" y="215.3">21</text>
<text x="241.2" y="218.9">9</text>
<text x="244.7" y="220.6">(PCINT6/XTAL1/TOSC1)PB6</text>
<text x="346.8" y="217.1">AREF</text>
<text x="239.2" y="225.9">11</text>
<text x="239.2" y="222.4">10</text>
<text x="244.7" y="227.7">(PCINT21/OC0B/T1)PD5</text>
<text x="244.7" y="224.2">(PCINT7/XTAL2/TOSC2)PB7</text>
<text x="324.1" y="227.7">PB4(MISO/PCINT4)</text>
<text x="326.2" y="224.2">PB5(SCK/PCINT5)</text>
<text x="356.5" y="222.4">19</text>
<text x="356.5" y="225.9">18</text>
<text x="239.2" y="233">13</text>
<text x="239.2" y="229.4">12</text>
<text x="244.7" y="231.2">(PCINT22/OC0A/AIN0)PD6</text>
<text x="313.7" y="231.2">PB3(MOSI/OC2A/PCINT3)</text>
<text x="356.5" y="229.4">17</text>
<text x="356.5" y="233">16</text>
<text x="239.2" y="236.5">14</text>
<text x="244.7" y="238.3">(PCINT0/CLKO/ICP1)PB0</text>
<text x="244.7" y="234.7">(PCINT23/AIN1)PD7</text>
<text x="315.5" y="234.7">PB2(SS#/OC1B/PCINT2)</text>
<text x="323.9" y="238.3">PB1(OC1A/PCINT1)</text>
<text x="356.5" y="236.5">15</text>
</g>
<g font-size="3.2">
<text x="27.5" y="27" transform="rotate(-90 27.5 27)">1</text>
<text x="92.8" y="62.2" transform="rotate(-90 92.8 62.2)">1</text>
<text x="208.4" y="61.9">GND</text>
<text x="217.1" y="60.1">2</text>
<text x="38.5" y="88.5" transform="rotate(-90 38.5 88.5)">6</text>
<text x="208.4" y="88.3">GND</text>
<text x="217.1" y="86.6">2</text>
<text x="40.2" y="97.3" transform="rotate(-90 40.2 97.3)">GND</text>
<text x="147.5" y="131.4" transform="rotate(-90 147.5 131.4)">S</text>
<text x="173.9" y="131.4" transform="rotate(-90 173.9 131.4)">S</text>
<text x="151" y="134.4" transform="rotate(-90 151 134.4)">vcc</text>
<text x="154.5" y="135.7" transform="rotate(-90 154.5 135.7)">Gnd</text>
<text x="177.4" y="134.7" transform="rotate(-90 177.4 134.7)">Vcc</text>
<text x="181" y="135.7" transform="rotate(-90 181 135.7)">Gnd</text>
<text x="52.6" y="189.7" transform="rotate(-90 52.6 189.7)">GND</text>
<text x="50.8" y="193.2" transform="rotate(-90 50.8 193.2)">3</text>
<text x="241.2" y="215.3">8</text>
<text x="347.7" y="213.6">GND</text>
<text x="356.5" y="211.8">22</text>
<text x="60" y="218.5">1</text>
<text x="100.5" y="218.5">1</text>
<text x="244.7" y="217.1">GND</text>
</g>
<g font-size="3.2" fill="#f00">
<text x="209.1" y="65.4">VCC</text>
<text x="217.1" y="63.6">1</text>
<text x="42" y="88.5" transform="rotate(-90 42 88.5)">5</text>
<text x="209.1" y="91.9">VCC</text>
<text x="217.1" y="90.1">1</text>
<text x="43.7" y="96.6" transform="rotate(-90 43.7 96.6)">VCC</text>
<text x="56.1" y="189.7" transform="rotate(-90 56.1 189.7)">VCC</text>
<text x="54.3" y="193.2" transform="rotate(-90 54.3 193.2)">4</text>
<text x="241.2" y="211.8">7</text>
<text x="244.7" y="213.6">VCC</text>
<text x="346.2" y="220.6">AVCC</text>
<text x="356.5" y="218.9">20</text>
</g>
<text font-size="2.5" fill="#a54b4b" x="148.5" y="204.9">USB</text>
<g font-size="2.1" fill="#a54b4b">
<text x="175.8" y="195.6">DTR</text>
<text x="177.3" y="199.1">RX</text>
<text x="177.4" y="202.6">TX</text>
<text x="175.8" y="206.1">VCC</text>
<text x="176" y="209.7">CTS</text>
<text x="175.3" y="213.2">GND</text>
<text x="30.4" y="232.6">OUTPUT</text>
<text x="46.7" y="230.9">3</text>
<text x="29.5" y="236.1">GROUND</text>
<text x="32.5" y="239.7">INPUT</text>
<text x="46.7" y="237.9">1</text>
<text x="46.7" y="234.4">2</text>
</g>
</svg>
